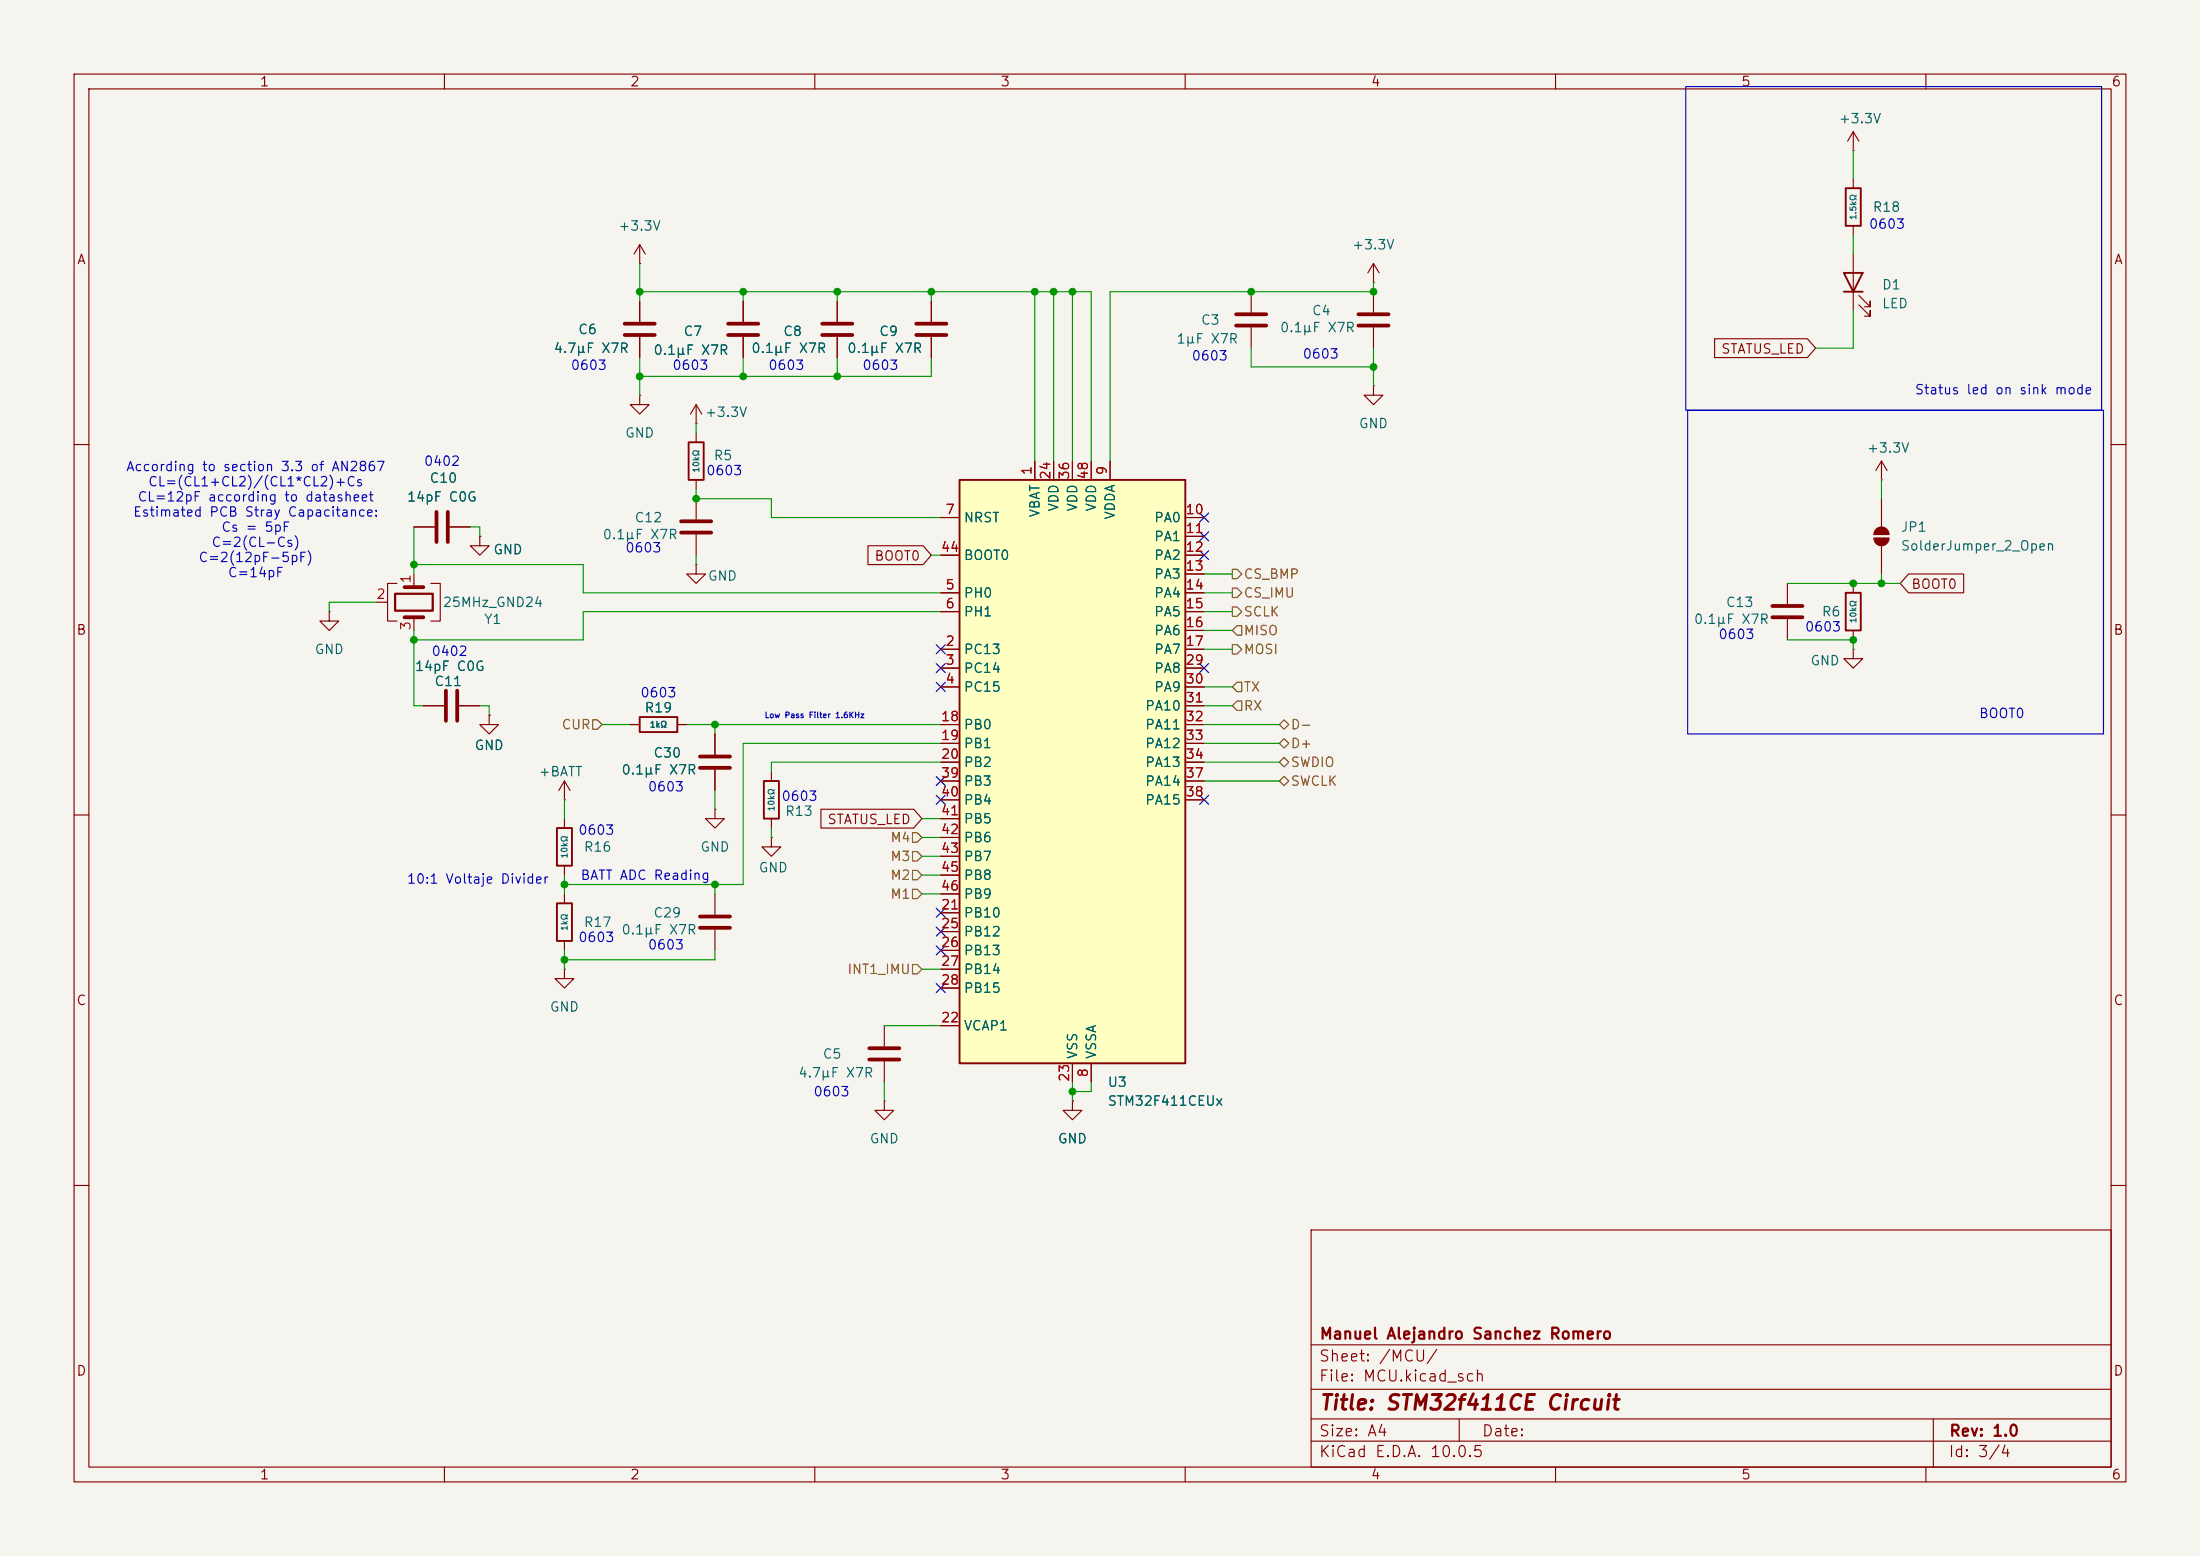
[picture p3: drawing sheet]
<svg xmlns="http://www.w3.org/2000/svg" width="297mm" height="210mm" viewBox="0 0 297 210" stroke-linecap="round" stroke-linejoin="round" font-family="sans-serif">
<path d="M0 0h297v210h-297z" fill="#f5f4ef" stroke="#f5f4ef" stroke-width=".14"/>
<g fill="none" stroke="#840000" stroke-width=".15">
<path d="M10 10h277v190h-277zM12 12h273v186h-273zM60 10v2M110 10v2M160 10v2M210 10v2M250.2 17.8v2.5M250.2 17.8l-.8 1.3M250.2 17.8l.8 1.3M260 10v2M250.2 20.3h.1M250.2 34.3v7.6"/>
<path d="M251 39.9l1.5 1.5v-.8v.8h-.8M125.7 40.6v2.8M125.7 45.5v2.8M185.4 52.1v1.2h1.3l-1.3 1.3-1.3-1.3h1.3M185.4 52.1h.1M251 41.1l1.5 1.6v-.8v.8h-.8M10 60h2M94 67.3v2.8M94 72.1v2.8M241.3 78.7v2.8M250.2 78.7v1.3M285 60h2"/>
<path d="M241.3 83.6v2.8M250.2 87.6v1.3h1.3l-1.3 1.3-1.3-1.3h1.3M250.2 87.6h.1M250.2 85.1v1.3M10 110h2M96.5 109.2v1.3h1.3l-1.3 1.3-1.3-1.3h1.3M96.5 109.2h.1M104.1 113v1.3h1.3l-1.3 1.3-1.2-1.3h1.2M104.1 113h.1M104.1 104.1v1.3M104.1 110.5v1.3M285 110h2"/>
<path d="M76.2 130.8v1.3h1.3l-1.3 1.3-1.3-1.3h1.3M76.2 130.8h.1M76.2 120.7v1.2M76.2 127v1.3M119.4 148.6v1.3h1.2l-1.2 1.2-1.3-1.2h1.3M119.4 148.6h.1M10 160h2M177 166h108v32h-108zM285 160h2M60 198v2M110 198v2M160 198v2"/>
<path d="M177 194.5h108M177 191.5h108M177 187.5h108M177 181.5h108M197 191.5v3M210 198v2M260 198v2M261 191.5v6.5"/>
</g>
<path d="M123.7 43.7h4.1M123.7 45.2h4.1M91.9 70.4h4.1M91.9 71.9h4.1M239.3 81.8h4M239.3 83.3h4" fill="none" stroke="#840000" stroke-width=".51"/>
<path d="M248.9 36.8h2.6l-1.3 2.6zM248.9 39.4h2.6M249.2 80h2v5.1h-2zM103.1 105.4h2.1v5.1h-2.1zM75.2 121.9h2v5.1h-2z" fill="none" stroke="#840000" stroke-width=".25"/>
<path d="M129.5 64.8h30.5v78.7h-30.5z" fill="#ffffc2"/>
<path d="M249.2 25.4h2v5.1h-2zM93 59.7h2v5.1h-2zM129.5 64.8h30.5v78.7h-30.5zM86.4 96.8h5v2h-5zM75.2 111.8h2v5h-2z" fill="none" stroke="#840000" stroke-width=".25"/>
<g fill="none" stroke="#840000" stroke-width=".15">
<path d="M86.4 35.6h.1M86.4 33v2.6M86.4 33l-.8 1.3M86.4 33l.7 1.3M168.9 39.4v2.8M185.4 38.1h.1M185.4 35.6v2.5M185.4 39.4v2.8M185.4 35.6l-.7 1.2M185.4 35.6l.8 1.2M250.2 24.1v1.3M250.2 30.5v1.3"/>
<path d="M86.4 53.3v1.3h1.2l-1.2 1.3-1.3-1.3h1.3M86.4 53.3h.1M86.4 40.6v2.8M86.4 45.5v2.8M94 57.2h.1M94 54.6v2.6M94 58.4v1.3M94 54.6l-.8 1.3M94 54.6l.7 1.3M100.3 40.6v2.8M100.3 45.5v2.8M113 40.6v2.8"/>
<path d="M113 45.5v2.8M125.7 40.6v2.8M125.7 45.5v2.8M168.9 44.2v2.8M185.4 44.2v2.8M231.5 45.7h12.5l1.1 1.3-1.1 1.3h-12.5zM53.6 78.7h-1.3v5.1h1.3M55.9 71.1h2.8M55.9 77.5v1.7M58.2 78.7h1.2v5.1h-1.2M60.7 71.1h2.8M64.8 72.4v1.3h1.2l-1.2 1.2-1.3-1.2h1.3"/>
<path d="M64.8 72.4h.1M94 76.2v1.3h1.2l-1.2 1.2-1.3-1.2h1.3M94 76.2h.1M94 64.8v1.2M117.2 73.7h7.4l1.1 1.2-1.1 1.3h-7.4zM127 69.9h2.5M127 74.9h2.5M139.7 62.2v2.6M142.2 62.2v2.6M144.8 62.2v2.6M147.3 62.2v2.6M149.9 62.2v2.6"/>
<path d="M160 69.9h2.6M160 72.4h2.6M160 74.9h2.6M160 77.5h2.6M253 72.6h2M253 72.1h2M254 64.8h.1M254 62.2l-.8 1.3M254 62.2l.8 1.3M254 62.2v2.6M254 67.3v3.8M254 73.7v3.8"/>
<path d="M257.7 77.5h7.4v2.5h-7.4l-1.2-1.3zM44.4 82.6v1.2h1.3l-1.3 1.3-1.2-1.3h1.2M44.4 82.6h.1M50.8 81.3h1.5M55.9 83.3v1.8M57.1 95.3h2.8M62 95.3h2.8M66 96.5v1.3h1.3l-1.3 1.3-1.2-1.3h1.2M66 96.5h.1M85.1 97.8h1.3M91.4 97.8h1.3M96.5 99.1v2.8"/>
<path d="M127 87.6h2.5M127 90.2h2.5M127 92.7h2.5M127 80h2.5M127 82.6h2.5M127 97.8h2.5M160 87.6h2.6M160 90.2h2.6M160 92.7h2.6M160 80h2.6M160 82.6h2.6M160 85.1h2.6"/>
<path d="M160 97.8h2.6M160 95.3h2.6M76.2 108h.1M76.2 105.4v2.6M76.2 110.5v1.3M76.2 116.8v1.3M76.2 105.4l-.8 1.3M76.2 105.4l.8 1.3M96.5 103.9v2.8M110.8 109.2h12.5l1.2 1.3-1.2 1.3h-12.5zM127 100.3h2.5M127 102.9h2.5"/>
<path d="M127 105.4h2.5M127 108h2.5M127 110.5h2.5M127 113h2.5M127 115.6h2.5M127 118.1h2.5M160 100.3h2.6M160 102.9h2.6M160 105.4h2.6M160 108h2.6M96.5 120.7v2.7M96.5 125.5v2.8"/>
<path d="M119.4 138.4v2.8M127 123.2h2.5M127 138.4h2.5M127 125.7h2.5M127 128.3h2.5M127 130.8h2.5M127 133.4h2.5M127 120.7h2.5M119.4 143.3v2.8M144.8 148.6v1.3h1.2l-1.2 1.2-1.3-1.2h1.3M144.8 148.6h.1M144.8 143.5v2.6"/>
<path d="M147.3 143.5v2.6"/>
</g>
<g fill="none" stroke="#840000" stroke-width=".51">
<path d="M84.3 43.7h4.1M84.3 45.2h4.1M98.3 43.7h4.1M98.3 45.2h4.1M111 43.7h4.1M111 45.2h4.1M166.9 42.4h4M166.9 43.9h4M183.4 42.4h4.1M183.4 43.9h4.1M54.6 79.2h2.5M58.9 69.1v4.1"/>
<path d="M60.5 69.1v4.1M54.6 83.3h2.5M60.2 93.2v4.1M61.7 93.2v4.1M94.5 102.1h4.1M94.5 103.6h4.1M94.5 123.7h4.1M94.5 125.2h4.1M117.3 141.5h4.1M117.3 143h4.1"/>
</g>
<g fill="#840000" stroke="#840000" stroke-width=".15">
<path d="M253 72.6h2a1.02 1.02 0 0 1-1 1.1 1.02 1.02 0 0 1-1-1.1z"/>
<path d="M253.3 71.4a1.02 1.02 0 0 1 1.1-.2 1.02 1.02 0 0 1 .6 .9h-2l.1-.4z"/>
</g>
<path d="M53.3 80.1h5.1v2.3h-5.1z" fill="none" stroke="#840000" stroke-width=".3"/>
<g fill="none" stroke="#725600" stroke-width=".15">
<path d="M166.4 79.4h.6l.6 .6-.6 .6h-.6zM166.4 76.8h.6l.6 .7-.6 .6h-.6zM80 97.2h.6l.7 .6-.7 .6h-.6zM166.4 92.7l.6-.6h.6v1.2h-.6zM166.4 85.1l.6-.6h.6v1.2h-.6zM166.4 81.9h.6l.6 .7-.6 .6h-.6zM166.4 87h.6l.6 .6-.6 .7h-.6zM167 94.6h.6v1.3h-.6l-.6-.6zM172.7 97.8l.7-.6 .6 .6-.6 .6zM123.2 117.5h.6l.7 .6-.7 .6h-.6zM123.2 112.4h.6l.7 .6-.7 .7h-.6zM123.2 114.9h.6l.7 .7-.7 .6h-.6z"/>
<path d="M172.7 100.3l.7-.6 .6 .6-.6 .7zM172.7 105.4l.7-.6 .6 .6-.6 .6zM172.7 102.9l.7-.7 .6 .7-.6 .6zM123.2 130.2h.6l.7 .6-.7 .6h-.6zM123.2 120h.6l.7 .7-.7 .6h-.6z"/>
</g>
<g fill="none" stroke="#009600" stroke-width=".15">
<path d="M86.4 39.4h60.9v22.8M86.4 35.6v5M100.3 39.4v1.2M113 39.4v1.2M125.7 39.4v1.2M139.7 39.4v22.8M142.2 39.4v22.8M144.8 39.4v22.8M185.4 38.1v1.3h-35.5v22.8M250.2 20.3v3.8M250.2 31.8v2.5M86.4 48.3v5"/>
<path d="M94 57.2v1.2M100.3 48.3v2.5M113 48.3v2.5M125.7 48.3v2.5h-39.3M168.9 47v2.5h16.5M185.4 47v5.1M250.2 41.9v5.1h-5.1M55.9 76.2h22.8v3.8h48.3M55.9 71.1v6.4M63.5 71.1h1.3v1.3M94 66v1.3h10.1v2.6h22.9M94 74.9v1.3"/>
<path d="M125.7 74.9h1.3M162.6 77.5h3.8M241.3 78.7h15.2M254 64.8v2.5M254 77.5v1.2M50.8 81.3h-6.4v1.3M55.9 85.1v10.2h1.2M64.8 95.3h1.2v1.2M81.3 97.8h3.8M92.7 97.8h34.3M96.5 97.8v1.3M127 82.6h-48.3v3.8h-22.8"/>
<path d="M162.6 97.8h10.1M162.6 82.6h3.8M162.6 80h3.8M162.6 95.3h3.8M162.6 92.7h3.8M162.6 87.6h3.8M162.6 85.1h3.8M241.3 86.4h8.9v1.2M76.2 108v2.5M76.2 118.1v2.6M96.5 106.7v2.5M96.5 119.4v1.3"/>
<path d="M104.1 111.8v1.2M124.5 118.1h2.5M124.5 110.5h2.5M124.5 113h2.5M124.5 115.6h2.5M127 102.9h-22.9v1.2M127 100.3h-26.7v19.1h-24.1M162.6 102.9h10.1M162.6 100.3h10.1M162.6 105.4h10.1M76.2 128.3v2.5M96.5 128.3v1.2h-20.3"/>
<path d="M119.4 138.4h7.6M124.5 120.7h2.5M124.5 130.8h2.5M119.4 146.1v2.5M144.8 146.1v2.5M147.3 146.1v1.2h-2.5"/>
</g>
<g fill="none" stroke="#000084" stroke-width=".15">
<path d="M162 74.3l1.2 1.2M162 69.2l1.2 1.3M162 71.8l1.2 1.2M163.2 74.3l-1.2 1.2M163.2 71.8l-1.2 1.2M163.2 69.2l-1.2 1.3M126.4 89.6l1.2 1.2M126.4 92.1l1.2 1.2M126.4 87l1.2 1.2M127.6 89.6l-1.2 1.2M127.6 92.1l-1.2 1.2M127.6 87l-1.2 1.2"/>
<path d="M162 89.6l1.2 1.2M163.2 89.6l-1.2 1.2M126.4 107.3l1.2 1.3M126.4 104.8l1.2 1.2M127.6 107.3l-1.2 1.3M127.6 104.8l-1.2 1.2M162 107.3l1.2 1.3M163.2 107.3l-1.2 1.3M126.4 132.7l1.2 1.3M126.4 127.7l1.2 1.2M126.4 125.1l1.2 1.2M126.4 122.6l1.2 1.2"/>
<path d="M127.6 132.7l-1.2 1.3M127.6 125.1l-1.2 1.2M127.6 127.7l-1.2 1.2M127.6 122.6l-1.2 1.2"/>
</g>
<path d="M227.6 11.7h56.1v43.7h-56.1zM227.8 55.4h56.2v43.7h-56.2z" fill="none" stroke="#0000c2" stroke-width=".15"/>
<g fill="#009600" stroke="#009600" stroke-width=".14">
<circle cx="185.4" cy="39.4" r=".46"/>
<circle cx="185.4" cy="49.5" r=".46"/>
<circle cx="250.2" cy="78.7" r=".46"/>
<circle cx="168.9" cy="39.4" r=".46"/>
<circle cx="250.2" cy="86.4" r=".46"/>
<circle cx="254" cy="78.7" r=".46"/>
<circle cx="76.2" cy="119.4" r=".46"/>
<circle cx="96.5" cy="119.4" r=".46"/>
<circle cx="76.2" cy="129.5" r=".46"/>
<circle cx="100.3" cy="50.8" r=".46"/>
<circle cx="94" cy="67.3" r=".46"/>
<circle cx="86.4" cy="39.4" r=".46"/>
<circle cx="100.3" cy="39.4" r=".46"/>
<circle cx="125.7" cy="39.4" r=".46"/>
<circle cx="113" cy="39.4" r=".46"/>
<circle cx="113" cy="50.8" r=".46"/>
<circle cx="96.5" cy="97.8" r=".46"/>
<circle cx="139.7" cy="39.4" r=".46"/>
<circle cx="144.8" cy="39.4" r=".46"/>
<circle cx="142.2" cy="39.4" r=".46"/>
<circle cx="55.9" cy="76.2" r=".46"/>
<circle cx="86.4" cy="50.8" r=".46"/>
<circle cx="55.9" cy="86.4" r=".46"/>
<circle cx="144.8" cy="147.3" r=".46"/>
</g>
<text font-size="2" fill="#840000" x="178" y="190.8">Title: STM32f411CE Circuit</text>
<g font-size="1.5" fill="#840000">
<text x="178" y="184.1">Sheet: /MCU/</text>
<text x="178" y="181.1">Manuel Alejandro Sanchez Romero</text>
<text x="178" y="186.8">File: MCU.kicad_sch</text>
<text x="178" y="197">KiCad E.D.A. 10.0.5</text>
<text x="178" y="194.2">Size: A4</text>
<text x="200" y="194.2">Date:</text>
<text x="263" y="197">Id: 3/4</text>
<text x="263" y="194.2">Rev: 1.0</text>
</g>
<g font-size="1.3" fill="#840000">
<text x="35" y="12">1</text>
<text x="85" y="12">2</text>
<text x="135" y="12">3</text>
<text x="185" y="12">4</text>
<text x="235" y="12">5</text>
<text x="285" y="12">6</text>
<text x="10.3" y="36">A</text>
<text x="285.3" y="36">A</text>
<text x="232.3" y="48">STATUS_LED</text>
<text x="118" y="76">BOOT0</text>
<text x="257.9" y="79.8">BOOT0</text>
<text x="10.2" y="86">B</text>
<text x="285.2" y="86">B</text>
<text x="111.6" y="111.5">STATUS_LED</text>
<text x="10.2" y="136">C</text>
<text x="285.2" y="136">C</text>
<text x="10.2" y="186">D</text>
<text x="285.2" y="186">D</text>
<text x="35" y="200">1</text>
<text x="85" y="200">2</text>
<text x="135" y="200">3</text>
<text x="185" y="200">4</text>
<text x="235" y="200">5</text>
<text x="285" y="200">6</text>
</g>
<g font-size="1.3" fill="#006464">
<text x="248.1" y="17">+3.3V</text>
<text x="252.7" y="28.9">R18</text>
<text x="83.4" y="31.4">+3.3V</text>
<text x="182.5" y="34">+3.3V</text>
<text x="254" y="39.4">D1</text>
<text x="254" y="41.9">LED</text>
<text x="74.7" y="48">4.7μF X7R</text>
<text x="78" y="45.4">C6</text>
<text x="92.2" y="45.7">C7</text>
<text x="101.3" y="48">0.1μF X7R</text>
<text x="105.6" y="45.7">C8</text>
<text x="114.3" y="48">0.1μF X7R</text>
<text x="118.6" y="45.7">C9</text>
<text x="158.7" y="46.7">1μF X7R</text>
<text x="162" y="44.1">C3</text>
<text x="172.7" y="45.2">0.1μF X7R</text>
<text x="177" y="42.9">C4</text>
<text x="88.1" y="48.2">0.1μF X7R</text>
<text x="84.3" y="59.4">GND</text>
<text x="95.1" y="56.6">+3.3V</text>
<text x="183.4" y="58.1">GND</text>
<text x="57.9" y="65.5">C10</text>
<text x="96.3" y="62.4">R5</text>
<text x="252" y="61.4">+3.3V</text>
<text x="54.8" y="68">14pF C0G</text>
<text x="85.6" y="70.8">C12</text>
<text x="130" y="70.8">NRST</text>
<text x="140.7" y="69.9" transform="rotate(-90 140.7 69.9)">VBAT</text>
<text x="143.2" y="69.1" transform="rotate(-90 143.2 69.1)">VDD</text>
<text x="145.7" y="69.1" transform="rotate(-90 145.7 69.1)">VDD</text>
<text x="148.3" y="69.1" transform="rotate(-90 148.3 69.1)">VDD</text>
<text x="150.8" y="70.2" transform="rotate(-90 150.8 70.2)">VDDA</text>
<text x="155.7" y="70.8">PA0</text>
<text x="66.5" y="75.1">GND</text>
<text x="81.3" y="73.1">0.1μF X7R</text>
<text x="130" y="75.9">BOOT0</text>
<text x="155.7" y="73.4">PA1</text>
<text x="155.7" y="75.9">PA2</text>
<text x="256.5" y="72.1">JP1</text>
<text x="256.5" y="74.6">SolderJumper_2_Open</text>
<text x="59.7" y="82.2">25MHz_GND24</text>
<text x="95.5" y="78.7">GND</text>
<text x="130" y="81">PH0</text>
<text x="130" y="83.5">PH1</text>
<text x="155.7" y="78.4">PA3</text>
<text x="155.7" y="81">PA4</text>
<text x="155.7" y="83.5">PA5</text>
<text x="232.9" y="82.2">C13</text>
<text x="245.9" y="83.5">R6</text>
<text x="42.4" y="88.6">GND</text>
<text x="65.3" y="84.5">Y1</text>
<text x="130" y="88.6">PC13</text>
<text x="155.7" y="86.1">PA6</text>
<text x="155.7" y="88.6">PA7</text>
<text x="228.6" y="84.5">0.1μF X7R</text>
<text x="55.9" y="90.9">14pF C0G</text>
<text x="58.6" y="92.9">C11</text>
<text x="130" y="91.1">PC14</text>
<text x="130" y="93.7">PC15</text>
<text x="155.7" y="91.1">PA8</text>
<text x="155.7" y="93.7">PA9</text>
<text x="244.3" y="90.1">GND</text>
<text x="64" y="101.5">GND</text>
<text x="86.9" y="96.5">R19</text>
<text x="130" y="98.8">PB0</text>
<text x="130" y="101.3">PB1</text>
<text x="154.5" y="96.2">PA10</text>
<text x="154.5" y="98.8">PA11</text>
<text x="154.5" y="101.3">PA12</text>
<text x="72.6" y="105.1">+BATT</text>
<text x="83.8" y="104.8">0.1μF X7R</text>
<text x="88.1" y="102.6">C30</text>
<text x="130" y="103.8">PB2</text>
<text x="130" y="106.4">PB3</text>
<text x="154.5" y="103.8">PA13</text>
<text x="154.5" y="106.4">PA14</text>
<text x="105.9" y="110.4">R13</text>
<text x="130" y="108.9">PB4</text>
<text x="130" y="111.5">PB5</text>
<text x="130" y="114">PB6</text>
<text x="154.5" y="108.9">PA15</text>
<text x="78.7" y="115.3">R16</text>
<text x="94.5" y="115.3">GND</text>
<text x="102.3" y="118.1">GND</text>
<text x="130" y="116.5">PB7</text>
<text x="130" y="119.1">PB8</text>
<text x="78.7" y="125.4">R17</text>
<text x="88.1" y="124.2">C29</text>
<text x="130" y="124.2">PB10</text>
<text x="130" y="121.6">PB9</text>
<text x="83.8" y="126.4">0.1μF X7R</text>
<text x="130" y="126.7">PB12</text>
<text x="130" y="129.2">PB13</text>
<text x="130" y="131.8">PB14</text>
<text x="74.1" y="136.9">GND</text>
<text x="130" y="134.3">PB15</text>
<text x="111" y="143.2">C5</text>
<text x="130" y="139.4">VCAP1</text>
<text x="145.7" y="143" transform="rotate(-90 145.7 143)">VSS</text>
<text x="148.3" y="143" transform="rotate(-90 148.3 143)">VSSA</text>
<text x="107.7" y="145.7">4.7μF X7R</text>
<text x="149.4" y="147">U3</text>
<text x="149.4" y="149.6">STM32F411CEUx</text>
<text x="117.3" y="154.6">GND</text>
<text x="142.7" y="154.6">GND</text>
</g>
<g font-size="1.3" fill="#0000c2">
<text x="252.2" y="31.2">0603</text>
<text x="77" y="50.2">0603</text>
<text x="90.7" y="50.2">0603</text>
<text x="103.6" y="50.2">0603</text>
<text x="116.3" y="50.2">0603</text>
<text x="160.8" y="49">0603</text>
<text x="175.8" y="48.7">0603</text>
<text x="258.4" y="53.5">Status led on sink mode</text>
<text x="16.9" y="63.9">According to section 3.3 of AN2867</text>
<text x="19.9" y="66">CL=(CL1+CL2)/(CL1*CL2)+Cs</text>
<text x="57.1" y="63.2">0402</text>
<text x="95.2" y="64.5">0603</text>
<text x="17.9" y="70">Estimated PCB Stray Capacitance:</text>
<text x="18.5" y="68">CL=12pF according to datasheet</text>
<text x="26.7" y="76.2">C=2(12pF-5pF)</text>
<text x="28.5" y="74.1">C=2(CL-Cs)</text>
<text x="29.8" y="72.1">Cs = 5pF</text>
<text x="84.3" y="74.9">0603</text>
<text x="30.7" y="78.2">C=14pF</text>
<text x="58.2" y="88.9">0402</text>
<text x="231.9" y="86.6">0603</text>
<text x="243.6" y="85.5">0603</text>
<text x="86.4" y="94.4">0603</text>
<text x="267.1" y="97.2">BOOT0</text>
<text x="87.4" y="107.1">0603</text>
<text x="78" y="113">0603</text>
<text x="105.4" y="108.4">0603</text>
<text x="54.8" y="119.6">10:1 Voltaje Divider</text>
<text x="78.3" y="119.1">BATT ADC Reading</text>
<text x="78" y="127.5">0603</text>
<text x="87.4" y="128.5">0603</text>
<text x="109.7" y="148.3">0603</text>
</g>
<g font-size="1.3" fill="#a90000">
<text x="139.6" y="64.2" transform="rotate(-90 139.6 64.2)">1</text>
<text x="142.1" y="64.8" transform="rotate(-90 142.1 64.8)">24</text>
<text x="144.6" y="64.8" transform="rotate(-90 144.6 64.8)">36</text>
<text x="147.2" y="64.8" transform="rotate(-90 147.2 64.8)">48</text>
<text x="149.7" y="64.2" transform="rotate(-90 149.7 64.2)">9</text>
<text x="127.5" y="69.7">7</text>
<text x="160" y="69.7">10</text>
<text x="126.9" y="74.8">44</text>
<text x="160" y="72.3">11</text>
<text x="160" y="74.8">12</text>
<text x="160" y="77.3">13</text>
<text x="50.7" y="81.1">2</text>
<text x="55.7" y="78.8" transform="rotate(-90 55.7 78.8)">1</text>
<text x="127.5" y="79.9">5</text>
<text x="127.5" y="82.4">6</text>
<text x="160" y="79.9">14</text>
<text x="160" y="82.4">15</text>
<text x="55.7" y="85.2" transform="rotate(-90 55.7 85.2)">3</text>
<text x="127.5" y="87.5">2</text>
<text x="160" y="85">16</text>
<text x="160" y="87.5">17</text>
<text x="127.5" y="90">3</text>
<text x="127.5" y="92.6">4</text>
<text x="160" y="90">29</text>
<text x="160" y="92.6">30</text>
<text x="160" y="95.1">31</text>
<text x="126.9" y="97.7">18</text>
<text x="126.9" y="100.2">19</text>
<text x="160" y="97.7">32</text>
<text x="160" y="100.2">33</text>
<text x="126.9" y="102.7">20</text>
<text x="126.9" y="105.3">39</text>
<text x="126.9" y="107.8">40</text>
<text x="160" y="102.7">34</text>
<text x="160" y="105.3">37</text>
<text x="160" y="107.8">38</text>
<text x="126.9" y="110.4">41</text>
<text x="126.9" y="112.9">42</text>
<text x="126.9" y="115.4">43</text>
<text x="126.9" y="118">45</text>
<text x="126.9" y="123.1">21</text>
<text x="126.9" y="125.6">25</text>
<text x="126.9" y="120.5">46</text>
<text x="126.9" y="128.1">26</text>
<text x="126.9" y="130.7">27</text>
<text x="126.9" y="133.2">28</text>
<text x="126.9" y="138.3">22</text>
<text x="144.6" y="146.1" transform="rotate(-90 144.6 146.1)">23</text>
<text x="147.2" y="145.5" transform="rotate(-90 147.2 145.5)">8</text>
</g>
<g font-size="1.3" fill="#725600">
<text x="167.8" y="83.5">SCLK</text>
<text x="167.8" y="81">CS_IMU</text>
<text x="167.8" y="78.4">CS_BMP</text>
<text x="167.8" y="86.1">MISO</text>
<text x="167.8" y="88.6">MOSI</text>
<text x="167.8" y="93.7">TX</text>
<text x="75.7" y="98.8">CUR</text>
<text x="167.8" y="96.2">RX</text>
<text x="174.2" y="101.3">D+</text>
<text x="174.2" y="98.8">D-</text>
<text x="174.2" y="106.4">SWCLK</text>
<text x="174.2" y="103.8">SWDIO</text>
<text x="120.1" y="114">M4</text>
<text x="120.1" y="119.1">M2</text>
<text x="120.1" y="116.5">M3</text>
<text x="120.1" y="121.6">M1</text>
<text x="114.3" y="131.8">INT1_IMU</text>
</g>
<g font-size=".8" fill="#006464">
<text x="250.8" y="29.8" transform="rotate(-90 250.8 29.8)">1.5kΩ</text>
<text x="94.6" y="63.9" transform="rotate(-90 94.6 63.9)">10kΩ</text>
<text x="250.8" y="84.2" transform="rotate(-90 250.8 84.2)">10kΩ</text>
<text x="87.7" y="98.4">1kΩ</text>
<text x="104.7" y="109.6" transform="rotate(-90 104.7 109.6)">10kΩ</text>
<text x="76.8" y="115.9" transform="rotate(-90 76.8 115.9)">10kΩ</text>
<text x="76.8" y="125.7" transform="rotate(-90 76.8 125.7)">1kΩ</text>
</g>
<text font-size=".8" fill="#0000c2" x="103.2" y="97.1">Low Pass Filter 1.6KHz</text>
</svg>
